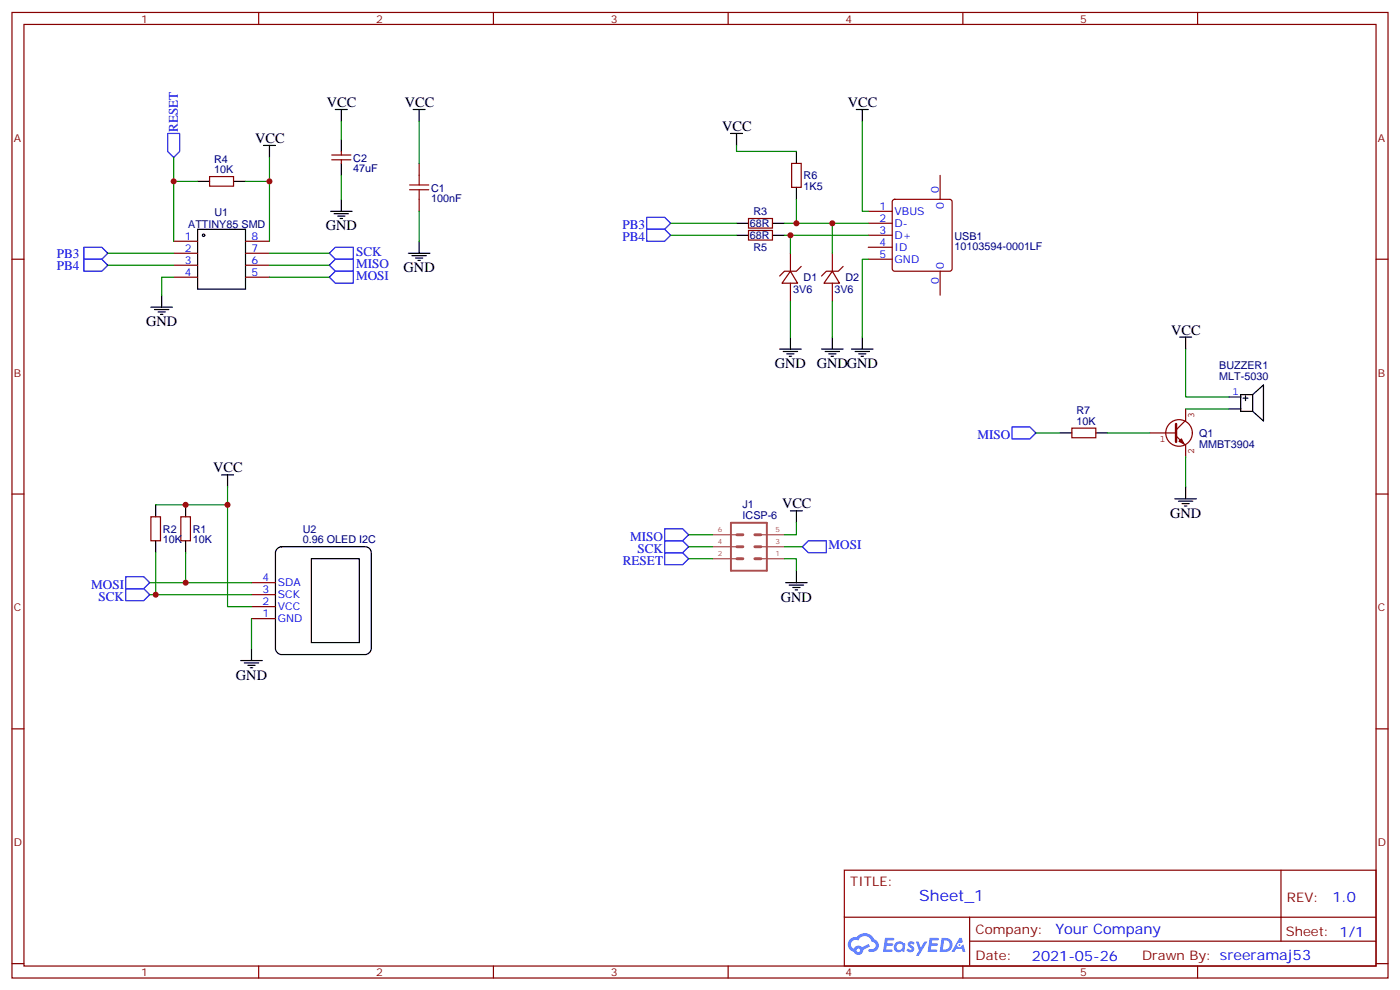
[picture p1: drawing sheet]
<svg xmlns="http://www.w3.org/2000/svg" width="412mm" height="292mm" viewBox="0 0 412 292" stroke-linecap="round" stroke-linejoin="round" font-family="sans-serif">
<g fill="none" stroke="#870000" stroke-width=".35">
<path d="M3.5 3.7h405.4v284.3h-405.4zM7.1 7.2h398.2v277.3h-398.2zM76.2 3.7v3.5M145.3 3.7v3.5M214.5 3.7v3.5M283.6 3.7v3.5M352.8 3.7v3.5M3.5 76.3h3.6M405.3 76.3h3.6M3.5 145.5h3.6M405.3 145.5h3.6M3.5 214.6h3.6"/>
<path d="M405.3 214.6h3.6M248.7 256.3h156.6v28.2h-156.6zM377.3 256.3v20.9M248.7 270.1h156.5M285.6 277.2h119.6M285.6 270.1v14.1M3.5 283.8h3.6M76.2 284.5v3.5M145.3 284.5v3.5M214.5 284.5v3.5M283.6 284.5v3.5M352.8 284.5v3.5"/>
<path d="M405.3 283.8h3.6"/>
</g>
<g fill="#5487ff">
<path d="M267.7 277.4a1.22 1.22 0 0 1 1.7 .3l-.4 .6a.47 .47 0 0 0-.3-.4 .47 .47 0 0 0-.5 .2l.1 .2a1.14 1.14 0 0 1 .8 1.7 1.14 1.14 0 0 1-1.9 0l-.2-.2 .5-.5 .7 .4a.29 .29 0 0 0 .3-.2 .29 .29 0 0 0-.2-.4 1.04 1.04 0 0 1-.6-1.7z"/>
<path d="M260.7 276.2h2.4l.3 .2-.2 .5h-1.8l-.1 .9h1.5l.3 .3-.3 .4h-1.6l-.2 1.1 1.7 .1 .2 .3-.2 .3h-2.6z"/>
<path d="M273.8 276.2h2.4l.3 .2-.1 .5h-1.8l-.2 .9h1.6l.3 .3-.4 .4h-1.6l-.1 1.1 1.7 .1 .2 .3-.2 .3h-2.6z"/>
<path d="M282.6 276.2h.7l.3 1.2-.6 .4a.69 .69 0 0 0-1 .2 .69 .69 0 0 0 .4 1 .69 .69 0 0 0 .9-.6l.5-.3 .6 2.2h-.8l-.2-.9h-1.8l-.5 .9h-.8z"/>
<path d="M269.8 277.3h.8l.6 1.8 1.1-1.8h.9l-2.6 4.2h-.8l.9-1.6z"/>
<path d="M277.4 276.2l-.6 4.1h1.3a2.11 2.11 0 0 0 2.5-2.1 2.11 2.11 0 0 0-2.5-2zM278.1 276.9a1.39 1.39 0 0 1 1.7 1.4 1.39 1.39 0 0 1-1.8 1.3h-.3z"/>
<path d="M263.7 277.8a1.54 1.54 0 0 0-.1 2.2 1.54 1.54 0 0 0 2.2 .1l.6 .2 .3-2.3-.2-.2h-.4a1.49 1.49 0 0 0-2.4 0zM264 278.8a.94 .94 0 0 1 1.8 0 .94 .94 0 0 1-1.8 0z"/>
<path d="M250.4 276.6a2.18 2.18 0 0 0 1.1 3.7 1.44 1.44 0 0 0 1.6 .9 1.44 1.44 0 0 0 1.2-1.5l2-1-.5-.7-1.9 .9a1.47 1.47 0 0 0-2.4 .5 1.39 1.39 0 0 1-.7-2 1.39 1.39 0 0 1 2-.4 2.12 2.12 0 0 1 2.2-1.3 2.12 2.12 0 0 1 1.9 1.7 1.14 1.14 0 0 1 1.1 1.4 1.14 1.14 0 0 1-1.7 .7 .43 .43 0 0 0-.5 .4 .43 .43 0 0 0 .4 .4 1.98 1.98 0 0 0 2.5-1.2 1.98 1.98 0 0 0-1.2-2.5 3.1 3.1 0 0 0-5.3-.7l-.9 .1zM252.3 279.9a.55 .55 0 0 1 1.1 0 .55 .55 0 0 1-1.1 0z"/>
<circle cx="282.6" cy="278.3" r=".26"/>
</g>
<g fill="none" stroke="#000" stroke-width=".35">
<path d="M98.8 32.2h3.5M100.5 32.2v3.6M121.7 32.2h3.5M123.5 32.2v3.6M215.2 39.3h3.5M217 39.3v3.5M252.2 32.2h3.6M254 32.2v3.6M58.2 53.4h3.5M68.8 53.4h3.5M77.6 42.8h3.5M79.4 42.8v3.6"/>
<path d="M100.5 41.1v3.5M100.5 48.1v3.5M100.5 58.7v3.5M234.6 44.6v3.5M234.6 55.2v3.5M58.2 67.5h14.1v17.7h-14.1zM97.4 62.2h6.3M98.4 62.9h4.3M99.5 63.6h2.1M100.2 64.3h.7M120.3 74.6h6.3M121.4 75.3h4.2"/>
<path d="M122.4 76h2.1M123.1 76.7h.7M123.5 71v3.6M217 65.8h3.5M217 69.3h3.5M227.5 65.8h3.6M227.5 69.3h3.6M44.4 90.5h6.4M45.5 91.2h4.2M46.6 91.9h2.1M47.3 92.6h.7M47.6 86.9v3.6"/>
<path d="M232.8 99.3v3.5M245.2 99.3v3.5M254 99.3v3.5M347.5 99.3h3.5M349.2 99.3v3.5M229.7 102.8h6.3M230.7 103.5h4.2M231.8 104.2h2.1M232.5 104.9h.7M242 102.8h6.4M243.1 103.5h4.2M244.1 104.2h2.1"/>
<path d="M244.8 104.9h.7M250.8 102.8h6.4M251.9 103.5h4.2M252.9 104.2h2.2M253.6 104.9h.8M361.9 116.9h3.6M366.2 117.3h1.4M366.9 116.6v1.4M369 116.2l3.2-2.8v10.6l-3.2-2.9M369 116.2v4.9M369 116.2h-3.5v4.9h3.5M65.3 139.8h3.5"/>
<path d="M67 139.8v3.6M312.2 127.5h3.5M322.8 127.5h3.5M361.9 120.4h3.6M45.9 148.7v3.5M45.9 159.2v3.6M54.7 148.7v3.5M54.7 159.2v3.6M232.8 150.4h3.6M234.6 150.4v3.6M346.1 146.9h6.3M347.1 147.6h4.3"/>
<path d="M348.2 148.3h2.1M348.9 149h.7M349.2 143.4v3.5M81.7 161.5l1.2-.5h24.7a1.76 1.76 0 0 1 1.8 1.8v28.2a1.89 1.89 0 0 1-1.8 1.8h-24.7a1.89 1.89 0 0 1-1.8-1.8v-28.2zM91.7 164.5h14.1v24.7h-14.1zM231.4 171.6h6.4M232.5 172.3h4.2M233.5 173h2.2M234.2 173.7h.7M234.6 168.1v3.5M70.9 194.5h6.4M72 195.2h4.2"/>
<path d="M73 195.9h2.1M73.7 196.6h.7M74.1 191v3.5"/>
<circle cx="60" cy="69.3" r=".35"/>
</g>
<g fill="none" stroke="#870000" stroke-width=".35">
<path d="M61.7 52h7.1v2.8h-7.1zM97.7 47.1h5.7M97.7 45.6h5.7M100.5 44.6v1M100.5 47.1v1M123.5 48.1v3.5M123.5 58.7v3.5M233.2 48.1h2.8v7.1h-2.8zM263.1 58.9l.4-.2h16.3l.5 .2 .2 .5v19.8l-.3 .5-.4 .2h-16.3l-.5-.3-.2-.4v-19.8zM276.9 51.6v7.1M51.2 71h7M51.2 74.6h7"/>
<path d="M51.2 78.1h7M72.3 71h7.1M72.3 74.6h7.1M72.3 78.1h7.1M220.5 64.3h7v2.9h-7zM220.5 67.9h7v2.8h-7zM232.8 79.9l2.1 3.5h-4.5zM232.8 74.6v5.3M236 78.5l-1.4 1.4h-3.5l-1.4 1.4M245.2 79.9l2.1 3.5h-4.6zM245.2 74.6v5.3M248.4 78.5l-1.5 1.4h-3.5l-1.4 1.4"/>
<path d="M255.8 62.2h7M255.8 65.8h7M255.8 69.3h7M255.8 72.8h7M255.8 76.3h7M276.9 79.9v7M51.2 81.6h7M72.3 81.6h7.1M232.8 83.4v5.3M245.2 83.4v5.3M315.7 126.1h7.1v2.8h-7.1zM44.4 152.2h2.9v7h-2.9z"/>
<path d="M53.3 152.2h2.8v7h-2.8zM74.1 178.6h7M74.1 175.1h7M74.1 171.6h7M74.1 182.2h7"/>
</g>
<g fill="none" stroke="#00f" stroke-width=".35">
<path d="M49.4 39.3h3.5v5.3l-1.7 1.8-1.8-1.8zM24.7 72.8h5.3l1.7 1.8-1.7 1.7h-5.3zM24.7 76.3h5.3l1.7 1.8-1.7 1.8h-5.3zM97 74.6l1.8-1.8h5.3v3.5h-5.3zM97 78.1l1.8-1.8h5.3v3.6h-5.3zM190.5 64h5.3l1.8 1.8-1.8 1.7h-5.3zM190.5 67.5h5.3l1.8 1.8-1.8 1.7h-5.3zM97 81.6l1.8-1.7h5.3v3.5h-5.3zM298.1 125.7h5.3l1.8 1.8-1.8 1.8h-5.3zM195.8 155.7h5.3l1.7 1.8-1.7 1.7h-5.3zM195.8 159.2h5.3l1.7 1.8-1.7 1.8h-5.3zM37 173.4h5.3l1.8 1.7-1.8 1.8h-5.3z"/>
<path d="M37 169.8h5.3l1.8 1.8-1.8 1.8h-5.3zM195.8 162.8h5.3l1.7 1.7-1.7 1.8h-5.3zM236.4 161l1.7-1.8h5.3v3.6h-5.3z"/>
</g>
<g fill="none" stroke="#008700" stroke-width=".35">
<path d="M100.5 35.8v5.3M123.5 35.8v12.3M254 35.8v26.4h1.8M51.2 46.4v7M58.2 53.4h-7v17.6M72.3 53.4h7.1v17.6M79.4 46.4v7M100.5 51.6v7.1M217 42.8v1.8h17.6M234.6 58.7v7.1M31.7 74.6h19.5M31.7 78.1h19.5"/>
<path d="M79.4 74.6h17.6M79.4 78.1h17.6M123.5 62.2v8.8M197.6 65.8h19.4M197.6 69.3h19.4M231.1 65.8h24.7M231.1 69.3h24.7M232.8 69.3v5.3M245.2 65.8v8.8M255.8 76.3h-1.8v23M51.2 81.6h-3.6v5.3M79.4 81.6h17.6"/>
<path d="M232.8 88.7v10.6M245.2 88.7v10.6M349.2 102.8v14.1h12.7M305.2 127.5h7M326.3 127.5h12.4M349.2 120.4h12.7M349.2 134.5v8.9M45.9 148.7h21.1M67 143.4v35.2h7.1M202.8 157.5h7.1M234.6 154v3.5h-3.5M44.1 175.1h30"/>
<path d="M44.1 171.6h30M45.9 162.8v12.3M54.7 162.8v8.8M202.8 161h7.1M202.8 164.5h7.1M231.1 164.5h3.5v3.6M231.1 161h5.3M74.1 182.2v8.8"/>
</g>
<path d="M120.6 55.9h5.7M120.6 54.5h5.7M123.5 51.6v2.9M123.5 55.9v2.8" fill="none" stroke="#a10000" stroke-width=".35"/>
<path d="M348 129.3l.7 1.4-1.4-.7z" fill="#850000" stroke="#850000" stroke-width=".35"/>
<g fill="none" stroke="#850000" stroke-width=".35">
<path d="M338.7 127.5h7.9M346.4 128.4l2.7 2.6M349.1 124l-2.7 2.6M349.2 120.4v3.6M349.2 131v3.5"/>
<circle cx="347.3" cy="127.5" r="3.9"/>
</g>
<path d="M346.4 124.8v5.3" fill="none" stroke="#850000" stroke-width=".71"/>
<path d="M215.3 154h10.6v14.1h-10.6z" fill="none" stroke="#a64a4a" stroke-width=".56"/>
<path d="M217.1 157.5h1.7M222.4 157.5h1.7M217.1 161h1.7M217.1 164.5h1.7M222.4 161h1.7M222.4 164.5h1.7" fill="none" stroke="#a64a4a" stroke-width=".85"/>
<path d="M209.9 157.5h6.9M224.1 157.5h7M209.9 164.5h6.9M209.9 161h6.9M224.1 164.5h7M224.1 161h7" fill="none" stroke="#a64a4a" stroke-width=".35"/>
<g fill="#c00">
<circle cx="79.4" cy="53.4" r=".88"/>
<circle cx="51.2" cy="53.4" r=".88"/>
<circle cx="54.7" cy="171.6" r=".88"/>
<circle cx="45.9" cy="175.1" r=".88"/>
<circle cx="67" cy="148.7" r=".88"/>
<circle cx="54.7" cy="148.7" r=".88"/>
<circle cx="234.6" cy="65.8" r=".88"/>
<circle cx="232.8" cy="69.3" r=".88"/>
<circle cx="245.2" cy="65.8" r=".88"/>
</g>
<text font-size="4.6" fill="#00f" x="270.8" y="265.3">Sheet_1</text>
<g font-size="4.2">
<text x="96.3" y="31.5">VCC</text>
<text x="119.2" y="31.5">VCC</text>
<text x="249.8" y="31.5">VCC</text>
<text x="212.7" y="38.6">VCC</text>
<text x="75.1" y="42.1">VCC</text>
<text x="96" y="67.9">GND</text>
<text x="118.9" y="80.2">GND</text>
<text x="43" y="96.1">GND</text>
<text x="345" y="98.6">VCC</text>
<text x="228.2" y="108.4">GND</text>
<text x="240.6" y="108.4">GNDGND</text>
<text x="62.8" y="139.1">VCC</text>
<text x="230.4" y="149.7">VCC</text>
<text x="344.7" y="152.5">GND</text>
<text x="230" y="177.2">GND</text>
<text x="69.5" y="200.2">GND</text>
</g>
<g font-size="4.2" fill="#00f">
<text x="392.5" y="265.5">1.0</text>
<text x="310.9" y="275.1">Your Company</text>
<text x="304" y="282.9">2021-05-26</text>
</g>
<g font-size="3.9" fill="#00f">
<text x="52.4" y="38.9" transform="rotate(-90 52.4 38.9)">RESET</text>
<text x="183.3" y="67.5">PB3</text>
<text x="183.3" y="71">PB4</text>
<text x="16.7" y="75.8">PB3</text>
<text x="104.9" y="75.3">SCK</text>
<text x="16.7" y="79.4">PB4</text>
<text x="104.9" y="78.9">MISO</text>
<text x="104.9" y="82.4">MOSI</text>
<text x="287.9" y="129.3">MISO</text>
<text x="185.6" y="159.2">MISO</text>
<text x="244.1" y="161.7">MOSI</text>
<text x="183.5" y="166.3">RESET</text>
<text x="187.8" y="162.8">SCK</text>
<text x="26.8" y="173.4">MOSI</text>
<text x="29" y="176.9">SCK</text>
</g>
<g font-size="3.9" fill="#800">
<text x="250.5" y="260.8">TITLE:</text>
<text x="379.1" y="265.5">REV:</text>
<text x="287.4" y="275">Company:</text>
<text x="378.7" y="275.7">Sheet: 1/1</text>
<text x="287.4" y="282.7">Date:</text>
<text x="336.4" y="282.8">Drawn By: sreeramaj53</text>
</g>
<g font-size="3.2" fill="#800">
<text x="41.6" y="6.7">1</text>
<text x="110.8" y="6.7">2</text>
<text x="179.9" y="6.7">3</text>
<text x="249.1" y="6.7">4</text>
<text x="318.2" y="6.7">5</text>
<text x="4.1" y="41.8">A</text>
<text x="405.9" y="41.8">A</text>
<text x="4.1" y="110.9">B</text>
<text x="405.9" y="110.9">B</text>
<text x="4.1" y="180.1">C</text>
<text x="405.9" y="180.1">C</text>
<text x="4.1" y="249.2">D</text>
<text x="405.9" y="249.2">D</text>
<text x="41.6" y="287.5">1</text>
<text x="110.8" y="287.5">2</text>
<text x="179.9" y="287.5">3</text>
<text x="249.1" y="287.5">4</text>
<text x="318.2" y="287.5">5</text>
</g>
<g font-size="3.2" fill="#000080">
<text x="63.1" y="47.9">R4</text>
<text x="104.1" y="47.6">C2</text>
<text x="63.1" y="50.9">10K</text>
<text x="104.1" y="50.6">47uF</text>
<text x="236.7" y="52.7">R6</text>
<text x="127" y="59.5">100nF</text>
<text x="127" y="56.4">C1</text>
<text x="236.7" y="56">1K5</text>
<text x="63.2" y="63.5">U1</text>
<text x="221.9" y="63.3">R3</text>
<text x="55.4" y="67">ATTINY85 SMD</text>
<text x="220.9" y="66.8">68R</text>
<text x="220.9" y="70.4">68R</text>
<text x="281.2" y="70.6">USB1</text>
<text x="221.9" y="73.9">R5</text>
<text x="281.2" y="73.6">10103594-0001LF</text>
<text x="236.7" y="82.7">D1</text>
<text x="249.1" y="82.7">D2</text>
<text x="233.7" y="86.2">3V6</text>
<text x="245.8" y="86.2">3V6</text>
<text x="359.1" y="112">MLT-5030</text>
<text x="359.2" y="108.8">BUZZER1</text>
<text x="317.1" y="125">10K</text>
<text x="317.1" y="122">R7</text>
<text x="353.2" y="131.9">MMBT3904</text>
<text x="353.2" y="128.7">Q1</text>
<text x="218.7" y="149.7">J1</text>
<text x="218.7" y="152.9">ICSP-6</text>
<text x="48" y="160">10K</text>
<text x="48" y="157">R2</text>
<text x="56.8" y="160">10K</text>
<text x="56.8" y="157">R1</text>
<text x="89.2" y="159.9">0.96 OLED I2C</text>
<text x="89.2" y="156.9">U2</text>
</g>
<g font-size="3.2" fill="#00f">
<text x="276.6" y="56.9" transform="rotate(-90 276.6 56.9)">0</text>
<text x="259" y="61.9">1</text>
<text x="259" y="65.4">2</text>
<text x="263.5" y="63.3">VBUS</text>
<text x="278" y="61.4" transform="rotate(-90 278 61.4)">0</text>
<text x="54.4" y="70.7">1</text>
<text x="74.1" y="70.7">8</text>
<text x="259" y="68.9">3</text>
<text x="263.5" y="66.8">D-</text>
<text x="263.5" y="70.3">D+</text>
<text x="54.4" y="74.2">2</text>
<text x="54.4" y="77.8">3</text>
<text x="74.1" y="77.8">6</text>
<text x="74.1" y="74.2">7</text>
<text x="259" y="72.5">4</text>
<text x="259" y="76">5</text>
<text x="263.5" y="73.9">ID</text>
<text x="263.5" y="77.4">GND</text>
<text x="54.4" y="81.3">4</text>
<text x="74.1" y="81.3">5</text>
<text x="276.6" y="83.7" transform="rotate(-90 276.6 83.7)">0</text>
<text x="278" y="79.2" transform="rotate(-90 278 79.2)">0</text>
<text x="363" y="116.2">1</text>
<text x="77.4" y="171.2">4</text>
<text x="81.8" y="172.6">SDA</text>
<text x="77.4" y="178.3">2</text>
<text x="77.4" y="174.8">3</text>
<text x="81.8" y="179.7">VCC</text>
<text x="81.8" y="176.2">SCK</text>
<text x="77.4" y="181.8">1</text>
<text x="81.8" y="183.2">GND</text>
</g>
<g font-size="2.8" fill="#840000">
<text x="351.7" y="123" transform="rotate(-90 351.7 123)">3</text>
<text x="341.6" y="130.1">1</text>
<text x="351.7" y="133.6" transform="rotate(-90 351.7 133.6)">2</text>
</g>
<g font-size="2.1" fill="#a54b4b">
<text x="211.4" y="160.3">4</text>
<text x="211.4" y="156.8">6</text>
<text x="228.4" y="160.3">3</text>
<text x="228.4" y="156.8">5</text>
<text x="211.4" y="163.8">2</text>
<text x="228.4" y="163.8">1</text>
</g>
</svg>
